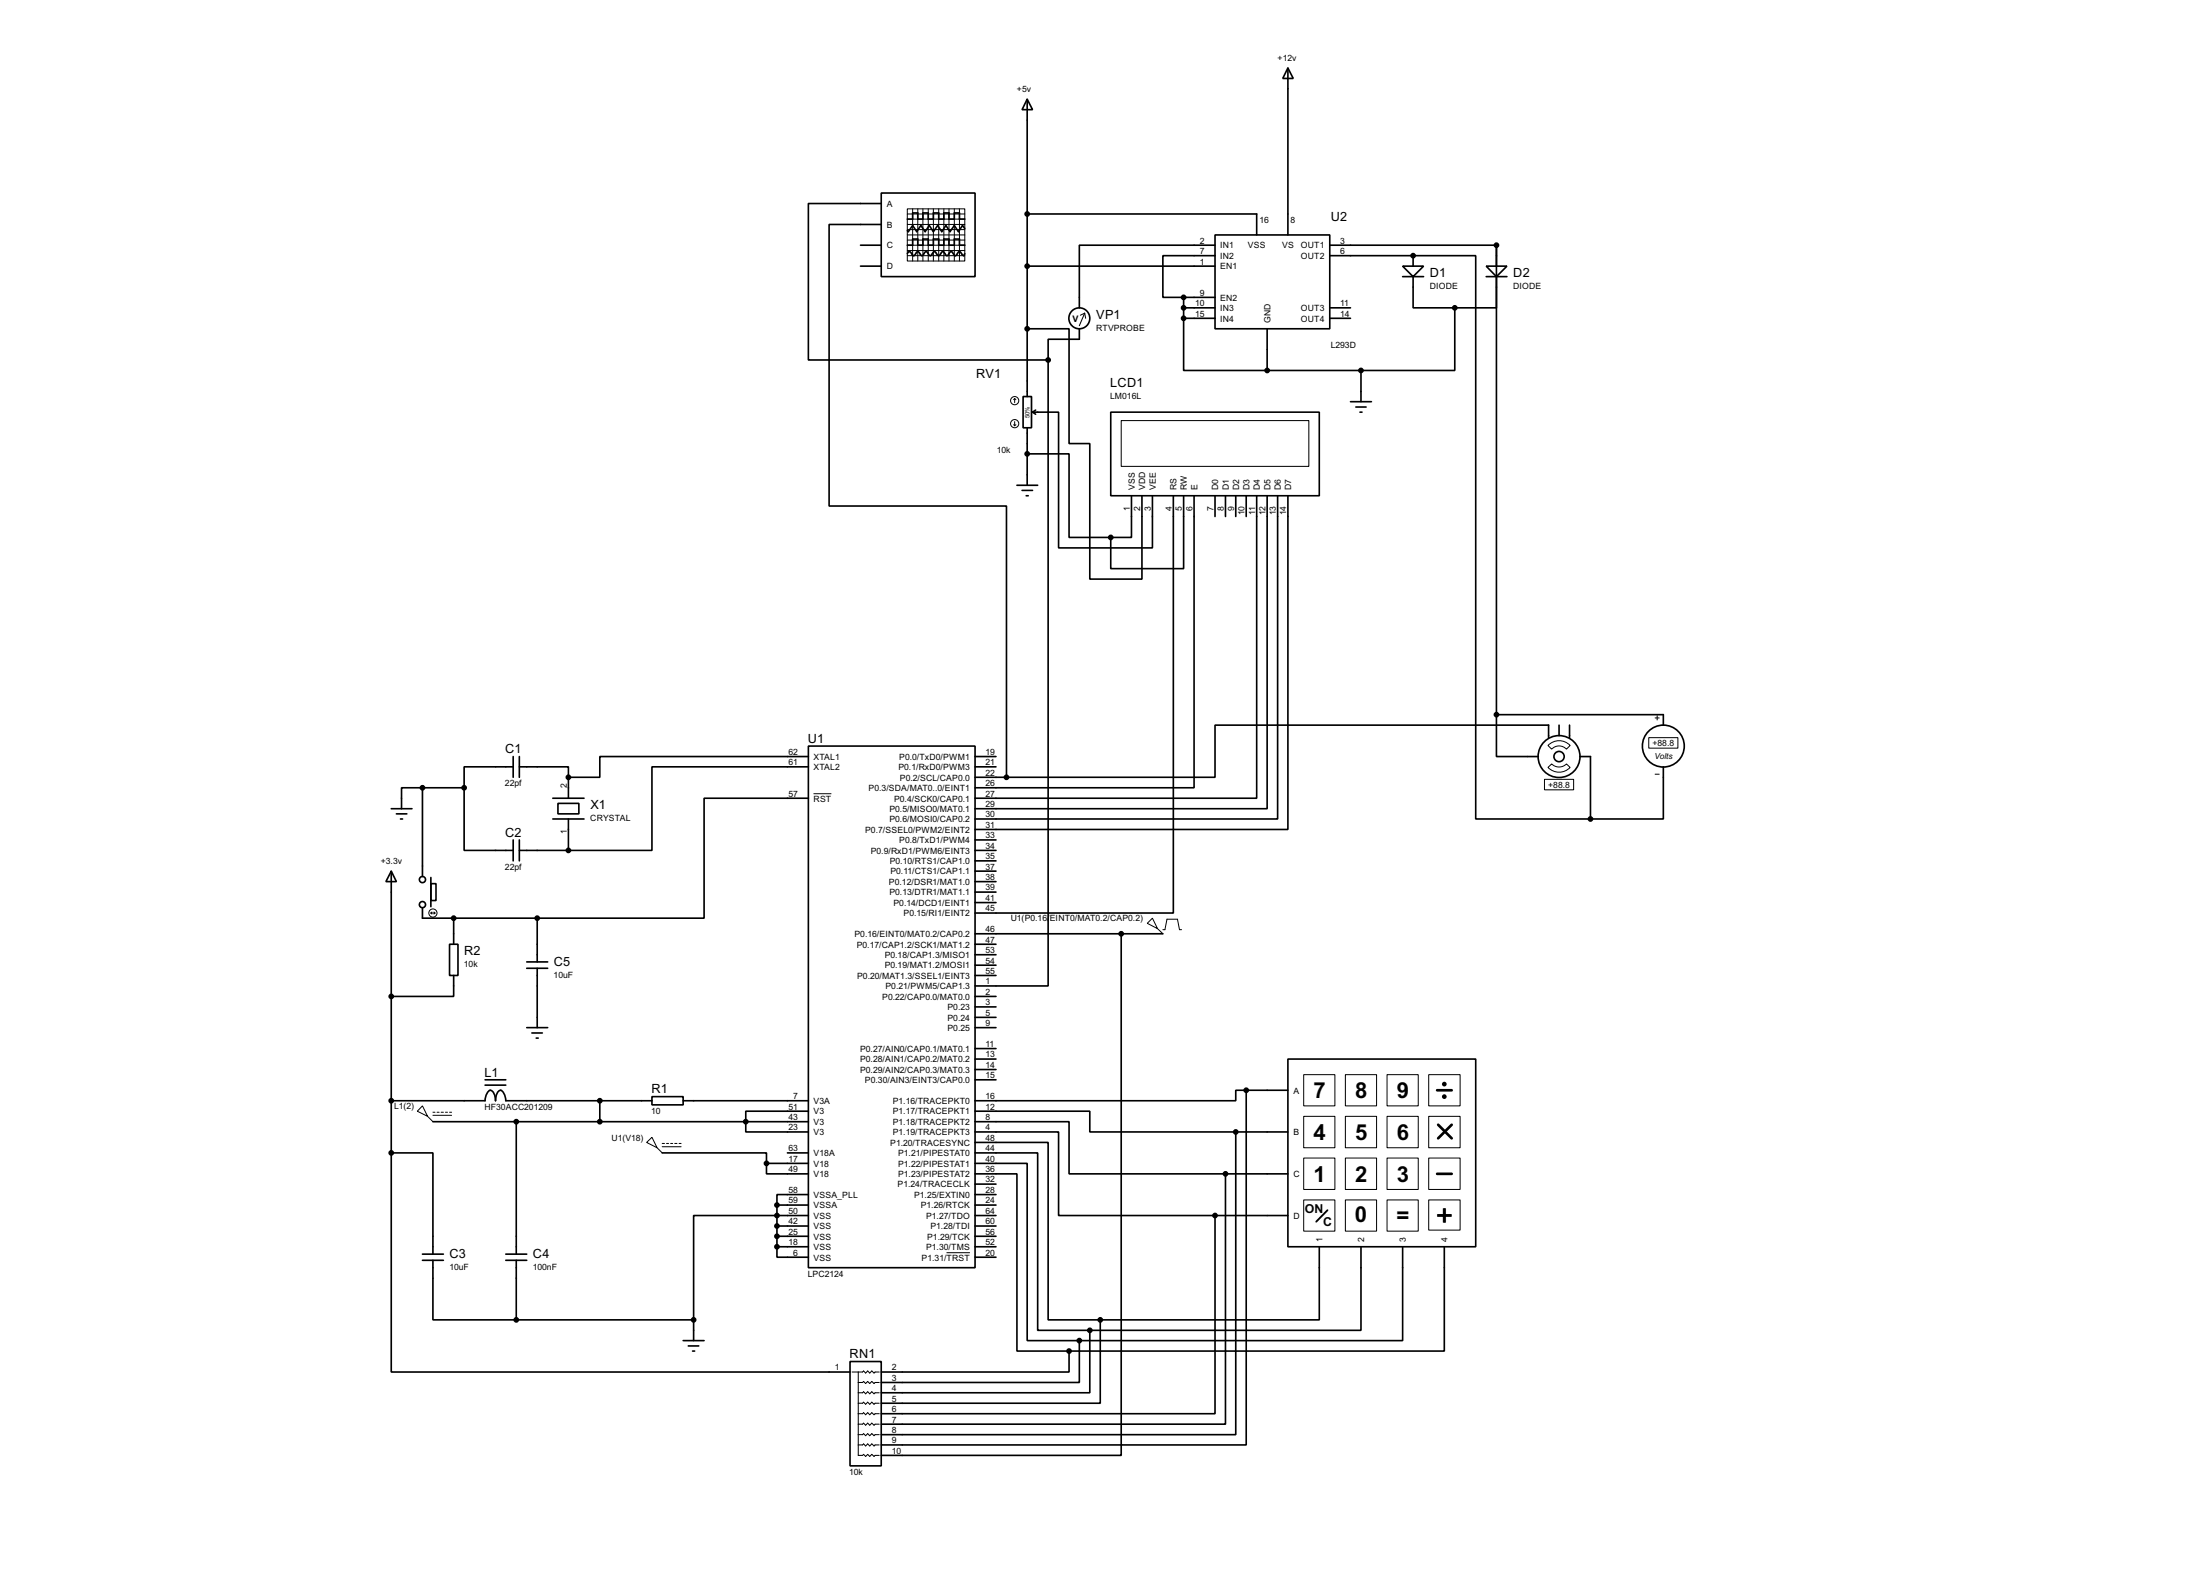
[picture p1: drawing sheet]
<svg xmlns="http://www.w3.org/2000/svg" width="536mm" height="383mm" viewBox="0 0 536 383" stroke-linecap="round" stroke-linejoin="round" font-family="sans-serif">
<g fill="none" stroke="#000" stroke-width=".4">
<path d="M313.7 16.6l1.3 2.5h-2.5zM313.7 16.6v40.6M250.2 24.2l1.3 2.5h-2.5zM250.2 24.2v72.4M209.6 59.7h5.1M214.7 47h22.8v20.4h-22.8zM214.7 54.7h-12.7v68.5h43.2v66.1M214.7 49.6h-17.8v38.1h58.4M221 59.7h1.3v-1.5h1.3v1.5h1.2v-1.5h1.3v1.5h1.3v-1.5h1.3v1.5h1.2v-1.5h1.3v1.5h1.3v-1.5h1.2v1.5h1.3M221 53.4h1.3v-1.5h1.3v1.5h1.2v-1.5h1.3v1.5h1.3v-1.5h1.3v1.5h1.2v-1.5h1.3v1.5h1.3v-1.5h1.2v1.5h1.3M235 55.7l-.5-.8-1 1.5-1-1.5-1.1 1.5-1-1.5-1 1.5-1-1.5-1 1.5-1-1.5-1 1.5-1.1-1.5-1 1.5-1-1.5-1 1.5-.3-.2M250.2 52.1h55.9v5.1"/>
<path d="M296 57.2h27.9v22.9h-27.9zM296 59.7h-33.1v15.3M323.9 59.7h40.6v114.3M209.6 64.8h5.1M221 61.8l.3-.4a.6 .6 0 0 1 .8 .5l.5 .4 .4-.4a.58 .58 0 0 1 .6-.6 .58 .58 0 0 1 .5 .6l.5 .4 .5-.5a.54 .54 0 0 1 .7-.4l.2 .2a.58 .58 0 0 0 .6 .7 .58 .58 0 0 0 .6-.7l.4-.3 .5 .5a.54 .54 0 0 0 .8 .3l.2-.2a.58 .58 0 0 1 .6-.6 .58 .58 0 0 1 .5 .6l.5 .4 .5-.5a.54 .54 0 0 1 .7-.4l.8 .9 1-1 1.1 1 .2-.5M250.2 64.8h45.8M288.3 77.5v12.7h20.4M288.3 75h7.7M288.3 72.4v5.1M288.3 77.5h7.7M288.3 72.4h7.7M296 62.3h-12.7v10.1h5"/>
<path d="M323.9 75h5.1M323.9 77.5h5.1M323.9 62.3h20.3M341.7 64.8h5.1l-2.6 2.6zM341.7 67.4h5.1M344.2 67.4v7.6h10.2M344.2 62.3h15.3v137.1h27.9M344.2 62.3v2.5M354.4 75v15.2h-22.9M362 64.8h5.1l-2.6 2.6zM362 67.4h5.1M364.5 69.9v5.1h-10.1"/>
<path d="M249.2 96.6h2.1v7.6h-2.1zM250.2 80.1h10.2v27.9h5.1v33h12.7v-20.3M252.3 99.9l-.8 .5M255.3 87.7v152.4h-17.8M262.9 80.1v2.5h-7.6v5.1M308.7 80.1v10.1M308.7 90.2h22.8M329 97.8h5.1M330.3 99.1h2.5M331.5 90.2v7.6M247.7 118.2h5.1M249 119.4h2.5"/>
<path d="M250.2 110.5h10.2v20.4h10.2M250.2 104.2v14M251.5 100.4h6.4v33h22.8v-12.7M251.5 100.4l.8 .5M270.6 100.4h50.8v20.3h-50.8zM331.3 100.4h.5M250 120.7h.5M275.6 120.7v10.2h-5M285.8 120.7v101.6h-48.3M288.3 120.7v17.8h-17.7v-7.6M290.9 120.7v71.1h-53.4M296 120.7v5.1"/>
<path d="M298.5 120.7v5.1M301 120.7v5.1M303.6 120.7v5.1M306.1 120.7v73.7h-68.6M308.7 120.7v76.2h-71.2M311.2 120.7v78.7h-73.7M313.7 120.7v81.3h-76.2M364.5 174v10.2h10.2M364.5 174h40.7v2.6M377.2 179.6v-3h-81.2v12.7h-50.8M379.8 176.6v2.5M382.3 176.6v3"/>
<path d="M95.3 196.9h5.1M96.6 198.2h2.5M97.6 199.4h.5M102.9 191.8h-5.1v5.1M102.9 191.8h10.2M102.9 191.8v21.6M113.1 191.8v15.3h11.9M125 186.7h-11.9v5.1M125 184.2v5.1M126.5 186.7h12v2.6M126.5 184.2v5.1M134.7 194.4h7.6"/>
<path d="M134.7 199.4h7.6M135.9 195.6h5.1v2.6h-5.1zM138.5 189.3v5.1M138.5 199.4v7.7M196.9 181.7h40.6v127h-40.6zM196.9 184.2h-50.8v5.1h-7.6M196.9 186.7h-38.1v20.4h-20.3M196.9 194.4h-25.4v29.2h-40.6M237.5 189.3h7.7M237.5 184.2h5.1M237.5 186.7h5.1M384.9 184.2h2.5v15.2"/>
<path d="M405.2 186.7v12.7h-17.8M95.3 212.1l1.3 2.6h-2.6zM95.3 212.1v68.6M105 215.2h1.2v4.1h-1.2zM105 213.7v7.1M125 204.5v5.1M126.5 207.1h12M126.5 204.5v5.1M237.5 207.1h5.1M237.5 204.5h5.1M237.5 209.6h5.1M237.5 212.1h5.1"/>
<path d="M237.5 214.7h5.1M237.5 217.2h5.1M237.5 219.8h5.1M102.9 221v2.6h28M109.5 229.9h2.1v7.6h-2.1zM110.5 237.5v5.1h-15.2M110.5 223.6v6.3M128.3 234.2h5.1M128.3 235.8h5.1M130.9 223.6v10.6M130.9 235.8v14.4M237.5 227.4h45.8"/>
<path d="M237.5 229.9h5.1M237.5 232.5h5.1M237.5 235h5.1M237.5 237.5h5.1M273.1 227.4v127h-58.4M128.3 250.2h5.1M129.6 251.5h2.5M130.6 252.8h.5M237.5 242.6h5.1M237.5 245.2h5.1M237.5 247.7h5.1M237.5 250.2h5.1"/>
<path d="M237.5 255.3h5.1M237.5 257.9h5.1M313.7 257.9h45.8v45.7h-45.8zM95.3 268h22.9l.2-1.2a1.82 1.82 0 0 1 1-1.3 2.37 2.37 0 0 1 1.3 2.5v-.6a2.08 2.08 0 0 1 1.3-1.9 2.75 2.75 0 0 1 1.2 2.5h35.6M105.5 273.1h91.4M118.2 262.9h5M118.2 264.2h5M125.8 273.1v32.3M146.1 268v5.1M158.8 267h7.6v2h-7.6zM166.4 268h30.5M196.9 270.6h-15.2v5h15.2"/>
<path d="M237.5 278.2h17.8v43.2h12.7M237.5 270.6h28v5h35.5M237.5 273.1h22.9v12.7h38.1M237.5 275.6h20.4v20.4h38.1M237.5 260.4h5.1M237.5 262.9h5.1M301 275.6v73.7h-86.3M301 275.6h12.7M303.6 265.5v86.3h-88.9M303.6 265.5h-2.6v2.5h-63.5M303.6 265.5h10.1M95.3 280.7v53.4h111.8"/>
<path d="M95.3 280.7h10.2v24.7M161.3 280.7h25.4v2.6M186.7 283.3v2.5h10.2M186.7 283.3h10.2M189.3 293.4v10.2M189.3 298.5h7.6M189.3 293.4h7.6M191.8 280.7h5.1M196.9 296h-27.9v25.4M196.9 290.9h-7.6v2.5M237.5 283.3h12.7v43.1h12.7M237.5 280.7h15.3v43.2h12.7"/>
<path d="M237.5 285.8h10.2v43.2h12.7M237.5 296h5.1M237.5 298.5h5.1M237.5 293.4h5.1M237.5 290.9h5.1M237.5 288.3h5.1M296 296v48.2h-81.3M296 296h17.7M298.5 285.8v61h-83.8M298.5 285.8h15.2M102.9 305.4h5.1M102.9 306.9h5.1"/>
<path d="M105.5 306.9v14.5h20.3M123.2 305.4h5.1M123.2 306.9h5.1M125.8 306.9v14.5M189.3 303.6v2.5h7.6M189.3 301h7.6M189.3 303.6h7.6M237.5 301h5.1M237.5 303.6h5.1M237.5 306.1h5.1M321.4 303.6v17.8h-53.4M331.5 303.6v20.3h-66"/>
<path d="M341.7 303.6v22.8h-78.8M351.8 303.6v25.4h-91.4M125.8 321.4h43.2M166.4 326.4h5.1M167.7 327.7h2.5M168.7 329h.5M169 321.4v5M207.1 331.5h7.6v25.4h-7.6zM260.4 329v5.1h-45.7M262.9 326.4v10.2h-48.2M265.5 323.9v15.2h-50.8M268 321.4v20.3h-53.3"/>
<circle cx="262.9" cy="77.5" r="2.55"/>
<circle cx="379.7" cy="184.2" r="5.1"/>
<circle cx="379.7" cy="184.2" r="1.25"/>
<circle cx="405.1" cy="181.7" r="5.1"/>
<circle cx="102.9" cy="214.2" r=".75"/>
<circle cx="102.9" cy="220.3" r=".75"/>
</g>
<circle cx="344.2" cy="62.3" r=".2" fill="#000"/>
<g fill="none" stroke="#000" stroke-width=".24">
<path d="M221 54.7h14M221 52.1h14M221 53.4h14M221 55.9h14M221 58.5h14M221 59.7h14M221 57.2h14M222.3 50.9v12.7M223.6 50.9v12.7M224.8 50.9v12.7M226.1 50.9v12.7M227.4 50.9v12.7"/>
<path d="M228.7 50.9v12.7M229.9 50.9v12.7M231.2 50.9v12.7M232.5 50.9v12.7M233.7 50.9v12.7M221 61h14M221 62.3h14M247.2 97.1l-.3 .2M247.2 97.1l.3 .2M247.2 97.1v1M246.9 103.4l.3 .3M247.2 102.7v1"/>
<path d="M247.5 103.4l-.3 .3M401.6 179.6h7.1v2.6h-7.1zM403.2 174.8h1M403.7 174.3v1M198.2 193.3h4.3M376.2 189.8h7.1v2.5h-7.1zM377.1 186.9l.9-.9a2.54 2.54 0 0 0 3.6 0l.9 .9a3.7 3.7 0 0 1-5.4 0zM377.1 181.5a3.7 3.7 0 0 1 5.4 0l-.9 .9a2.45 2.45 0 0 0-3.6 0zM403.2 188.5h1M105 222.3h1M105 222.3l.2 .3M105.2 222.1l-.2 .2"/>
<path d="M105.7 222.1l.3 .2M106 222.3l-.3 .3M279.5 224.8l1.2-1.2 1.3 2.5zM282 226.1l1.3 1.3M283.3 226.4h.5l.5-2.6h2.5l.5 2.6h.5M102.9 269.3l1.3 2.5-2.5-1.2zM104.2 271.8l1.3 1.3M105.5 270.8h.5M105.5 271.6h4.5M106.5 270.8h.5M107.5 270.8h.5M108.5 270.8h.5"/>
<path d="M109.5 270.8h.5M157.5 278.2l1.3-1.3 1.3 2.6zM160.1 279.5l1.2 1.2M161.3 278.4h.6M161.3 279.2h4.6M162.4 278.4h.5M163.4 278.4h.5M164.4 278.4h.5M165.4 278.4h.5M317.6 261.7h7.6v7.6h-7.6zM317.6 271.8h7.6v7.7h-7.6zM327.7 261.7h7.6v7.6h-7.6z"/>
<path d="M327.7 271.8h7.6v7.7h-7.6zM337.9 261.7h7.6v7.6h-7.6zM337.9 271.8h7.6v7.7h-7.6zM348 261.7h7.7v7.6h-7.7zM348 271.8h7.7v7.7h-7.7zM317.6 282h7.6v7.6h-7.6zM317.6 292.2h7.6v7.6h-7.6zM327.7 282h7.6v7.6h-7.6zM327.7 292.2h7.6v7.6h-7.6zM337.9 282h7.6v7.6h-7.6zM337.9 292.2h7.6v7.6h-7.6zM348 282h7.7v7.6h-7.7z"/>
<path d="M348 292.2h7.7v7.3h-7.7zM230.6 305h5.7"/>
<circle cx="247.1" cy="97.6" r="1"/>
<circle cx="247.1" cy="103.2" r="1"/>
<circle cx="105.4" cy="222.3" r="1"/>
</g>
<g fill="none" stroke="#000" stroke-width=".65">
<path d="M350.1 265.5h3.5M350.3 273.9l3.3 3.3M353.6 273.9l-3.3 3.3M350.1 285.8h3.5"/>
<circle cx="351.8" cy="267" r=".25"/>
<circle cx="351.8" cy="264" r=".25"/>
</g>
<path d="M323.4 294.7l-2.8 2.8" fill="none" stroke="#000" stroke-width=".45"/>
<g fill="#000" stroke="#000" stroke-width=".4">
<circle cx="250.2" cy="52.1" r=".5"/>
<circle cx="364.5" cy="59.7" r=".5"/>
<circle cx="250.2" cy="64.8" r=".5"/>
<circle cx="288.3" cy="77.5" r=".5"/>
<circle cx="288.3" cy="75" r=".5"/>
<circle cx="288.3" cy="72.4" r=".5"/>
<circle cx="344.2" cy="62.3" r=".5"/>
<circle cx="354.3" cy="75" r=".5"/>
<circle cx="250.2" cy="80.1" r=".5"/>
<circle cx="255.3" cy="87.7" r=".5"/>
<circle cx="308.6" cy="90.2" r=".5"/>
<circle cx="331.5" cy="90.2" r=".5"/>
<circle cx="250.2" cy="110.5" r=".5"/>
<circle cx="270.5" cy="130.9" r=".5"/>
<circle cx="364.5" cy="174" r=".5"/>
<circle cx="102.9" cy="191.8" r=".5"/>
<circle cx="113" cy="191.8" r=".5"/>
<circle cx="138.4" cy="189.3" r=".5"/>
<circle cx="245.1" cy="189.3" r=".5"/>
<circle cx="387.4" cy="199.4" r=".5"/>
<circle cx="138.4" cy="207.1" r=".5"/>
<circle cx="110.5" cy="223.6" r=".5"/>
<circle cx="130.8" cy="223.6" r=".5"/>
<circle cx="273.1" cy="227.4" r=".5"/>
<circle cx="95.3" cy="242.6" r=".5"/>
<circle cx="95.3" cy="268" r=".5"/>
<circle cx="125.7" cy="273.1" r=".5"/>
<circle cx="146.1" cy="268" r=".5"/>
<circle cx="146.1" cy="273.1" r=".5"/>
<circle cx="181.6" cy="273.1" r=".5"/>
<circle cx="301" cy="275.6" r=".5"/>
<circle cx="303.5" cy="265.5" r=".5"/>
<circle cx="95.3" cy="280.7" r=".5"/>
<circle cx="186.7" cy="283.3" r=".5"/>
<circle cx="189.2" cy="298.5" r=".5"/>
<circle cx="189.2" cy="293.4" r=".5"/>
<circle cx="189.2" cy="296" r=".5"/>
<circle cx="295.9" cy="296" r=".5"/>
<circle cx="298.5" cy="285.8" r=".5"/>
<circle cx="189.2" cy="301" r=".5"/>
<circle cx="189.2" cy="303.6" r=".5"/>
<circle cx="125.7" cy="321.4" r=".5"/>
<circle cx="168.9" cy="321.4" r=".5"/>
<circle cx="260.4" cy="329" r=".5"/>
<circle cx="262.9" cy="326.4" r=".5"/>
<circle cx="265.4" cy="323.9" r=".5"/>
<circle cx="268" cy="321.4" r=".5"/>
</g>
<g fill="none" stroke="#000" stroke-width=".25">
<path d="M221 50.9h14v12.7h-14zM264.2 76.3l-1.3 3M264.2 76.3l-1 .5M264.2 76.3l.3 1.2M273.1 102.4h45.7v11.2h-45.7zM207.6 334.1h2.5l.3-.3 .5 .5 .5-.5 .5 .5 .5-.5 .5 .5 .3-.2h1M209.1 336.6h1l.3-.2 .5 .5 .5-.5 .5 .5 .5-.5 .5 .5 .3-.3h1M209.1 339.1h1l.3-.2 .5 .5 .5-.5 .5 .5 .5-.5 .5 .5 .3-.3h1M209.1 334.1v20.3h1l.3-.3 .5 .5 .5-.5 .5 .5 .5-.5 .5 .5 .3-.2h1M209.1 341.7h1l.3-.3 .5 .5 .5-.5 .5 .5 .5-.5 .5 .5 .3-.2h1M209.1 344.2h1l.3-.2 .5 .5 .5-.5 .5 .5 .5-.5 .5 .5 .3-.3h1M209.1 346.8h1l.3-.3 .5 .5 .5-.5 .5 .5 .5-.5 .5 .5 .3-.2h1"/>
<path d="M209.1 349.3h1l.3-.2 .5 .5 .5-.5 .5 .5 .5-.5 .5 .5 .3-.3h1M209.1 351.8h1l.3-.2 .5 .5 .5-.5 .5 .5 .5-.5 .5 .5 .3-.3h1"/>
</g>
<text font-size="8.2" x="349.7" y="298.6">+</text>
<g font-size="6">
<text x="319.9" y="267.4">7</text>
<text x="330.1" y="267.4">8</text>
<text x="340.2" y="267.4">9</text>
<text x="319.9" y="277.5">4</text>
<text x="330.1" y="277.5">5</text>
<text x="340.2" y="277.5">6</text>
<text x="319.9" y="287.7">1</text>
<text x="330.1" y="287.7">2</text>
<text x="340.2" y="287.7">3</text>
<text x="330" y="297.6">0</text>
<text x="340.2" y="297.9">=</text>
</g>
<g font-size="3.5">
<text x="324.2" y="53.9">U2</text>
<text x="348.3" y="67.5">D1</text>
<text x="368.6" y="67.5">D2</text>
<text x="267" y="77.6">VP1</text>
<text x="237.8" y="92">RV1</text>
<text x="270.4" y="94.2">LCD1</text>
<text x="123.1" y="183.4">C1</text>
<text x="196.8" y="180.9">U1</text>
<text x="143.8" y="197.1">X1</text>
<text x="123.1" y="203.7">C2</text>
<text x="113.1" y="232.6">R2</text>
<text x="134.9" y="235.2">C5</text>
<text x="118" y="262.1">L1</text>
<text x="158.7" y="266.2">R1</text>
<text x="109.5" y="306.3">C3</text>
<text x="129.8" y="306.3">C4</text>
<text x="206.9" y="330.7">RN1</text>
</g>
<g font-size="3.4">
<text x="317.8" y="295.3">ON</text>
<text x="322.3" y="298.6">C</text>
</g>
<text font-size="2.5" x="261.2" y="78.3">V</text>
<g font-size="2.4">
<text x="311.2" y="14.8">+12v</text>
<text x="247.7" y="22.4">+5v</text>
<text x="216" y="50.4">A</text>
<text x="216" y="55.4">B</text>
<text x="292.3" y="59.3">2</text>
<text x="306.8" y="54.3">16</text>
<text x="314.4" y="54.3">8</text>
<text x="326.4" y="59.3">3</text>
<text x="216" y="60.5">C</text>
<text x="216" y="65.6">D</text>
<text x="292.3" y="61.9">7</text>
<text x="292.3" y="64.4">1</text>
<text x="297.2" y="60.5">IN1</text>
<text x="297.2" y="63.1">IN2</text>
<text x="297.2" y="65.6">EN1</text>
<text x="303.9" y="60.5">VSS</text>
<text x="312.3" y="60.5">VS</text>
<text x="316.9" y="60.5">OUT1</text>
<text x="316.9" y="63.1">OUT2</text>
<text x="326.4" y="61.9">6</text>
<text x="292.3" y="72">9</text>
<text x="348.2" y="70.4">DIODE</text>
<text x="368.6" y="70.4">DIODE</text>
<text x="291.1" y="74.6">10</text>
<text x="291.1" y="77.1">15</text>
<text x="297.2" y="75.8">IN3</text>
<text x="297.2" y="73.2">EN2</text>
<text x="316.9" y="75.8">OUT3</text>
<text x="326.4" y="74.6">11</text>
<text x="326.4" y="77.1">14</text>
<text x="267" y="80.5">RTVPROBE</text>
<text x="297.2" y="78.3">IN4</text>
<text x="309.5" y="78.7" transform="rotate(-90 309.5 78.7)">GND</text>
<text x="316.9" y="78.3">OUT4</text>
<text x="324.1" y="84.8">L293D</text>
<text x="270.4" y="97.1">LM016L</text>
<text x="242.8" y="110.2">10k</text>
<text x="276.4" y="119.4" transform="rotate(-90 276.4 119.4)">VSS</text>
<text x="279" y="119.4" transform="rotate(-90 279 119.4)">VDD</text>
<text x="281.5" y="119.4" transform="rotate(-90 281.5 119.4)">VEE</text>
<text x="286.6" y="119.4" transform="rotate(-90 286.6 119.4)">RS</text>
<text x="289.1" y="119.4" transform="rotate(-90 289.1 119.4)">RW</text>
<text x="291.7" y="119.4" transform="rotate(-90 291.7 119.4)">E</text>
<text x="296.8" y="119.4" transform="rotate(-90 296.8 119.4)">D0</text>
<text x="299.3" y="119.4" transform="rotate(-90 299.3 119.4)">D1</text>
<text x="301.8" y="119.4" transform="rotate(-90 301.8 119.4)">D2</text>
<text x="304.4" y="119.4" transform="rotate(-90 304.4 119.4)">D3</text>
<text x="306.9" y="119.4" transform="rotate(-90 306.9 119.4)">D4</text>
<text x="309.5" y="119.4" transform="rotate(-90 309.5 119.4)">D5</text>
<text x="312" y="119.4" transform="rotate(-90 312 119.4)">D6</text>
<text x="314.5" y="119.4" transform="rotate(-90 314.5 119.4)">D7</text>
<text x="275.2" y="124.4" transform="rotate(-90 275.2 124.4)">1</text>
<text x="277.8" y="124.3" transform="rotate(-90 277.8 124.3)">2</text>
<text x="280.3" y="124.4" transform="rotate(-90 280.3 124.4)">3</text>
<text x="285.4" y="124.3" transform="rotate(-90 285.4 124.3)">4</text>
<text x="287.9" y="124.4" transform="rotate(-90 287.9 124.4)">5</text>
<text x="290.5" y="124.3" transform="rotate(-90 290.5 124.3)">6</text>
<text x="295.6" y="124.4" transform="rotate(-90 295.6 124.4)">7</text>
<text x="298.1" y="124.3" transform="rotate(-90 298.1 124.3)">8</text>
<text x="300.6" y="124.4" transform="rotate(-90 300.6 124.4)">9</text>
<text x="303.2" y="125.5" transform="rotate(-90 303.2 125.5)">10</text>
<text x="305.7" y="125.3" transform="rotate(-90 305.7 125.3)">11</text>
<text x="308.3" y="125.5" transform="rotate(-90 308.3 125.5)">12</text>
<text x="310.8" y="125.5" transform="rotate(-90 310.8 125.5)">13</text>
<text x="313.3" y="125.5" transform="rotate(-90 313.3 125.5)">14</text>
<text x="192.1" y="183.8">62</text>
<text x="198.2" y="185">XTAL1</text>
<text x="219" y="185">P0.0/TxD0/PWM1</text>
<text x="240.1" y="183.8">19</text>
<text x="402.5" y="181.7">+88.8</text>
<text x="123" y="191.5">22pf</text>
<text x="138.1" y="191.8" transform="rotate(-90 138.1 191.8)">2</text>
<text x="192.1" y="186.3">61</text>
<text x="198.2" y="187.5">XTAL2</text>
<text x="218.8" y="187.5">P0.1/RxD0/PWM3</text>
<text x="219.2" y="190.1">P0.2/SCL/CAP0.0</text>
<text x="240.1" y="186.3">21</text>
<text x="240.1" y="188.9">22</text>
<text x="240.1" y="191.4">26</text>
<text x="377.1" y="191.9">+88.8</text>
<text x="192.1" y="194">57</text>
<text x="198.2" y="195.2">RST</text>
<text x="211.6" y="192.6">P0.3/SDA/MAT0..0/EINT1</text>
<text x="216.6" y="197.7">P0.5/MISO0/MAT0.1</text>
<text x="217.8" y="195.2">P0.4/SCK0/CAP0.1</text>
<text x="240.1" y="194">27</text>
<text x="240.1" y="196.5">29</text>
<text x="138.1" y="203.1" transform="rotate(-90 138.1 203.1)">1</text>
<text x="143.8" y="200">CRYSTAL</text>
<text x="210.7" y="202.8">P0.7/SSEL0/PWM2/EINT2</text>
<text x="216.6" y="200.2">P0.6/MOSI0/CAP0.2</text>
<text x="240.1" y="199">30</text>
<text x="240.1" y="201.6">31</text>
<text x="212.1" y="207.9">P0.9/RxD1/PWM6/EINT3</text>
<text x="219" y="205.3">P0.8/TxD1/PWM4</text>
<text x="240.1" y="204.1">33</text>
<text x="240.1" y="206.7">34</text>
<text x="240.1" y="209.2">35</text>
<text x="92.8" y="210.4">+3.3v</text>
<text x="123" y="211.8">22pf</text>
<text x="216.5" y="215.5">P0.12/DSR1/MAT1.0</text>
<text x="216.7" y="210.4">P0.10/RTS1/CAP1.0</text>
<text x="216.9" y="212.9">P0.11/CTS1/CAP1.1</text>
<text x="240.1" y="211.7">37</text>
<text x="240.1" y="214.3">38</text>
<text x="216.6" y="218">P0.13/DTR1/MAT1.1</text>
<text x="217.6" y="220.6">P0.14/DCD1/EINT1</text>
<text x="240.1" y="216.8">39</text>
<text x="240.1" y="219.4">41</text>
<text x="240.1" y="221.9">45</text>
<text x="220.1" y="223.1">P0.15/RI1/EINT2</text>
<text x="240.1" y="227">46</text>
<text x="246.2" y="224.4">U1(P0.16/</text>
<text x="255.7" y="224.4">EINT0/MAT0.2/CAP0.2)</text>
<text x="208.1" y="228.2">P0.16/EINT0/MAT0.2/CAP0.2</text>
<text x="208.7" y="230.7">P0.17/CAP1.2/SCK1/MAT1.2</text>
<text x="215.5" y="233.3">P0.18/CAP1.3/MISO1</text>
<text x="240.1" y="229.5">47</text>
<text x="240.1" y="232.1">53</text>
<text x="113" y="235.5">10k</text>
<text x="134.9" y="238.1">10uF</text>
<text x="208.8" y="238.3">P0.20/MAT1.3/SSEL1/EINT3</text>
<text x="215.5" y="235.8">P0.19/MAT1.2/MOSI1</text>
<text x="240.1" y="234.6">54</text>
<text x="240.1" y="237.1">55</text>
<text x="240.1" y="239.7">1</text>
<text x="214.9" y="243.4">P0.22/CAP0.0/MAT0.0</text>
<text x="215.7" y="240.9">P0.21/PWM5/CAP1.3</text>
<text x="230.8" y="246">P0.23</text>
<text x="240.1" y="242.2">2</text>
<text x="240.1" y="244.8">3</text>
<text x="230.8" y="248.5">P0.24</text>
<text x="230.8" y="251">P0.25</text>
<text x="240.1" y="247.3">5</text>
<text x="240.1" y="249.8">9</text>
<text x="209.5" y="256.1">P0.27/AIN0/CAP0.1/MAT0.1</text>
<text x="240.1" y="254.9">11</text>
<text x="240.1" y="257.5">13</text>
<text x="209.5" y="258.7">P0.28/AIN1/CAP0.2/MAT0.2</text>
<text x="209.5" y="261.2">P0.29/AIN2/CAP0.3/MAT0.3</text>
<text x="210.7" y="263.7">P0.30/AIN3/EINT3/CAP0.0</text>
<text x="240.1" y="260">14</text>
<text x="240.1" y="262.5">15</text>
<text x="193.2" y="267.6">7</text>
<text x="198.2" y="268.8">V3A</text>
<text x="217.4" y="268.8">P1.16/TRACEPKT0</text>
<text x="240.1" y="267.6">16</text>
<text x="315" y="266.3">A</text>
<text x="96" y="270.1">L1(2)</text>
<text x="118" y="270.2">HF30ACC201209</text>
<text x="158.6" y="271.2">10</text>
<text x="192.1" y="275.2">23</text>
<text x="192.1" y="272.7">43</text>
<text x="192.1" y="270.2">51</text>
<text x="198.2" y="273.9">V3</text>
<text x="198.2" y="271.4">V3</text>
<text x="217.4" y="271.4">P1.17/TRACEPKT1</text>
<text x="217.4" y="273.9">P1.18/TRACEPKT2</text>
<text x="240.1" y="270.2">12</text>
<text x="240.1" y="272.7">8</text>
<text x="240.1" y="275.2">4</text>
<text x="148.9" y="277.7">U1(V18)</text>
<text x="192.1" y="280.3">63</text>
<text x="198.2" y="276.4">V3</text>
<text x="198.2" y="281.5">V18A</text>
<text x="216.8" y="279">P1.20/TRACESYNC</text>
<text x="217.4" y="276.4">P1.19/TRACEPKT3</text>
<text x="218.7" y="281.5">P1.21/PIPESTAT0</text>
<text x="240.1" y="277.8">48</text>
<text x="240.1" y="280.3">44</text>
<text x="315" y="276.4">B</text>
<text x="192.1" y="282.9">17</text>
<text x="192.1" y="285.4">49</text>
<text x="198.2" y="284.1">V18</text>
<text x="198.2" y="286.6">V18</text>
<text x="218.7" y="284.1">P1.22/PIPESTAT1</text>
<text x="218.7" y="286.6">P1.23/PIPESTAT2</text>
<text x="240.1" y="282.9">40</text>
<text x="240.1" y="285.4">36</text>
<text x="240.1" y="287.9">32</text>
<text x="315" y="286.6">C</text>
<text x="192.1" y="293">59</text>
<text x="192.1" y="290.5">58</text>
<text x="198.2" y="291.7">VSSA_PLL</text>
<text x="218.6" y="289.1">P1.24/TRACECLK</text>
<text x="222.6" y="291.7">P1.25/EXTIN0</text>
<text x="240.1" y="290.5">28</text>
<text x="240.1" y="293">24</text>
<text x="192.1" y="298.1">42</text>
<text x="192.1" y="295.6">50</text>
<text x="198.2" y="294.2">VSSA</text>
<text x="198.2" y="299.3">VSS</text>
<text x="198.2" y="296.8">VSS</text>
<text x="224.3" y="294.2">P1.26/RTCK</text>
<text x="225.6" y="296.8">P1.27/TDO</text>
<text x="226.6" y="299.3">P1.28/TDI</text>
<text x="240.1" y="295.6">64</text>
<text x="240.1" y="298.1">60</text>
<text x="315" y="296.8">D</text>
<text x="192.1" y="303.2">18</text>
<text x="192.1" y="300.6">25</text>
<text x="193.2" y="305.7">6</text>
<text x="198.2" y="304.4">VSS</text>
<text x="198.2" y="301.8">VSS</text>
<text x="225.6" y="304.4">P1.30/TMS</text>
<text x="225.8" y="301.8">P1.29/TCK</text>
<text x="240.1" y="300.6">56</text>
<text x="240.1" y="303.2">52</text>
<text x="240.1" y="305.7">20</text>
<text x="322.2" y="302.3" transform="rotate(-90 322.2 302.3)">1</text>
<text x="332.3" y="302.3" transform="rotate(-90 332.3 302.3)">2</text>
<text x="342.5" y="302.3" transform="rotate(-90 342.5 302.3)">3</text>
<text x="352.6" y="302.3" transform="rotate(-90 352.6 302.3)">4</text>
<text x="109.5" y="309.2">10uF</text>
<text x="129.8" y="309.2">100nF</text>
<text x="196.7" y="310.9">LPC2124</text>
<text x="198.2" y="306.9">VSS</text>
<text x="224.5" y="306.9">P1.31/TRST</text>
<text x="203.4" y="333.7">1</text>
<text x="217.2" y="333.7">2</text>
<text x="217.2" y="336.2">3</text>
<text x="217.2" y="338.7">4</text>
<text x="217.2" y="341.3">5</text>
<text x="217.2" y="343.8">6</text>
<text x="217.2" y="346.4">7</text>
<text x="217.2" y="348.9">8</text>
<text x="217.2" y="351.4">9</text>
<text x="217.2" y="354">10</text>
<text x="206.9" y="359.1">10k</text>
</g>
<text font-size="2.3" x="403" y="184.8">Volts</text>
<text font-size="1.7" x="250.8" y="101.8" transform="rotate(-90 250.8 101.8)">50%</text>
</svg>
